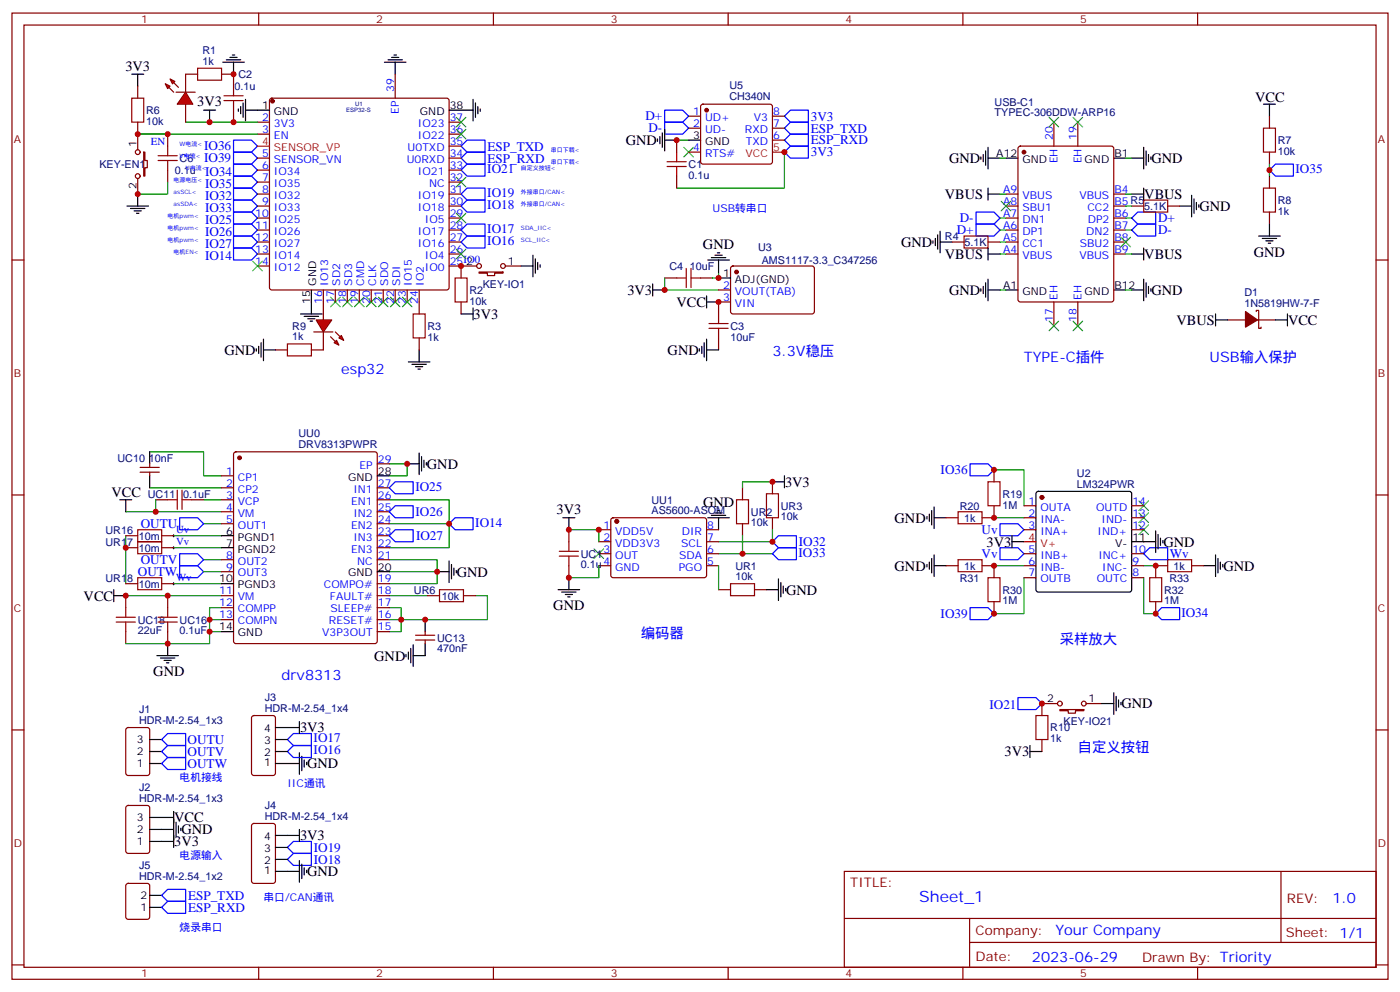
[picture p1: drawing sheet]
<svg xmlns="http://www.w3.org/2000/svg" width="412mm" height="292mm" viewBox="0 0 412 292" stroke-linecap="round" stroke-linejoin="round" font-family="sans-serif">
<g fill="none" stroke="#870000" stroke-width=".35">
<path d="M3.5 3.8h405.4v284.4h-405.4zM7.1 7.4h398.2v277.3h-398.2zM76.2 3.8v3.6M145.3 3.8v3.6M214.5 3.8v3.6M283.6 3.8v3.6M352.8 3.8v3.6M40.6 25.4v3.5M40.6 35.9v8.2M49.4 39.5v3.5M68.8 21.8v3.6M68.8 32.4v3.5"/>
<path d="M75.8 35.9h3.6M75.8 39.5h3.6M79.6 29.1l.5-.2h51.5l.5 .2 .2 .5v55l-.2 .5-.5 .2h-51.5l-.5-.2-.2-.5v-55zM116.4 21.8v7.1M132.3 35.9h3.5M132.3 39.5h3.5M310.4 35.9v7.1M317.5 35.9v7.1M40.6 52.5v4.6M42.3 44.8h.4v2.4h.7v2.2h-.7v2.4h-.4zM49.4 50.1v3.5M75.8 57.1h3.6"/>
<path d="M75.8 46.5h3.6M75.8 50.1h3.6M75.8 53.6h3.6M132.3 57.1h3.5M132.3 46.5h3.5M132.3 50.1h3.5M132.3 53.6h3.5M132.3 43h3.5M296.3 57.1h3.6M300.1 43.2l.5-.2h26.8l.6 .4 .1 44.8-.5 .6-27 .1-.7-.5v-44.7zM328.1 57.1h3.5M3.5 76.5h3.6"/>
<path d="M75.8 60.6h3.6M75.8 64.2h3.6M75.8 67.7h3.6M75.8 71.2h3.6M75.8 74.8h3.6M75.8 78.3h3.6M132.3 60.6h3.5M132.3 64.2h3.5M132.3 67.7h3.5M132.3 71.2h3.5M132.3 74.8h3.5M132.3 78.3h8.1"/>
<path d="M135.8 78.3v3.5M148.9 78.3h4.6M280.5 71.2h3.5M291 71.2h3.6M296.3 60.6h3.6M296.3 64.2h3.6M296.3 67.7h3.6M296.3 71.2h3.6M296.3 74.8h3.6M328.1 60.6h3.5M328.1 64.2h3.5M328.1 67.7h3.5"/>
<path d="M328.1 71.2h3.5M328.1 74.8h3.5M333.4 60.6h3.5M344 60.6h3.5M405.3 76.5h3.6M95.2 85.3v3.6M98.8 85.3v3.6M102.3 85.3v3.6M105.8 85.3v3.6M109.4 85.3v3.6M112.9 85.3v3.6M116.4 85.3v3.6"/>
<path d="M119.9 85.3v3.6M123.5 85.3v3.6M135.8 88.9v3.5M141.1 80h7.1v.4h-2.5v.7h-2.1v-.7h-2.5zM310.4 88.9v7M317.5 88.9v7M3.5 145.7h3.6M405.3 145.7h3.6M3.5 214.8h3.6M405.3 214.8h3.6M248.7 256.4h156.6v28.3h-156.6zM377.3 256.5v20.8"/>
<path d="M248.7 270.3h156.5M285.6 277.3h119.6M285.6 270.3v14.1M3.5 284h3.6M76.2 284.7v3.5M145.3 284.7v3.5M214.5 284.7v3.5M283.6 284.7v3.5M352.8 284.7v3.5M405.3 284h3.6"/>
<circle cx="40.6" cy="51.8" r=".71"/>
<circle cx="40.6" cy="44.8" r=".71"/>
<circle cx="141.1" cy="78.3" r=".71"/>
<circle cx="148.2" cy="78.3" r=".71"/>
</g>
<g fill="none" stroke="#000" stroke-width=".35">
<path d="M65.6 18.3h6.4M66.7 17.6h4.2M67.7 16.9h2.1M68.4 16.2h.7M68.8 18.3v3.5M113.2 18.3h6.4M114.3 17.6h4.2M115.4 16.9h2.1M116.1 16.2h.7M116.4 18.3v3.5M38.8 21.8h3.5M40.6 21.8v3.6"/>
<path d="M70.2 32.1v.7M70.9 31.4v2.1M71.6 30.3v4.2M72.3 32.4h7.1M72.3 29.2v6.4M132.3 32.4h7M139.3 29.2v6.4M140.1 30.3v4.2M140.8 31.4v2.1M141.5 32.1v.7M40.6 57.1v3.5M288.9 46.2v.7"/>
<path d="M289.6 45.5v2.1M290.3 44.4v4.2M291 46.5h3.6M291 43.4v6.3M291 55.4v3.5M291 57.1h3.6M296.3 46.5h3.6M328.1 46.5h3.5M333.4 46.5h3.5M333.4 57.1h3.5M336.9 43.4v6.3M336.9 55.4v3.5"/>
<path d="M337.6 44.4v4.2M338.3 45.5v2.1M339 46.2v.7M351 57.5v6.3M351.7 58.5v4.3M352.4 59.6v2.1M37.4 60.6h6.3M38.5 61.3h4.2M39.5 62.1h2.1M40.2 62.8h.7M153.5 78.3h3.5M157 75.1v6.4"/>
<path d="M157.7 76.2v4.2M158.4 77.2v2.1M159.1 77.9v.7M274.8 70.9v.7M275.5 70.2v2.1M276.2 69.1v4.2M276.9 71.2h3.6M276.9 68.1v6.3M291 73v3.5M291 74.8h3.6M333.4 74.8h3.5M336.9 73v3.5"/>
<path d="M347.5 60.6h3.5M353.1 60.3v.7M88.5 92.4h6.4M89.6 93.1h4.2M90.7 93.8h2.1M91.4 94.5h.7M91.7 85.3v7.1M135.8 92.4h3.5M139.3 90.6v3.6M288.9 85v.7M289.6 84.3v2.1M290.3 83.2v4.3"/>
<path d="M291 85.3h3.6M291 82.2v6.3M296.3 85.3h3.6M328.1 85.3h3.5M333.4 85.3h3.5M336.9 82.2v6.3M337.6 83.2v4.3M338.3 84.3v2.1M339 85v.7M120.3 106.5h6.3M121.4 107.2h4.2M122.4 107.9h2.1"/>
<path d="M123.1 108.6h.7M123.5 103v3.5"/>
</g>
<g fill="#870000" stroke="#870000" stroke-width=".35">
<circle cx="301.6" cy="44.8" r=".53"/>
<circle cx="80.3" cy="29.8" r=".53"/>
</g>
<g fill="none" stroke="#3c3" stroke-width=".35">
<path d="M309 34.5l2.9 2.9M311.9 34.5l-2.9 2.9M316.1 34.5l2.8 2.9M318.9 34.5l-2.8 2.9M134.4 52.2l2.8 2.8M137.2 52.2l-2.8 2.8M294.9 59.2l2.8 2.9M297.7 59.2l-2.8 2.9M330.2 69.8l2.8 2.8M333 69.8l-2.8 2.8M97.4 87.5l2.8 2.8M100.2 87.5l-2.8 2.8"/>
<path d="M100.9 87.5l2.8 2.8M103.7 87.5l-2.8 2.8M104.4 87.5l2.8 2.8M107.2 87.5l-2.8 2.8M107.9 87.5l2.9 2.8M110.8 87.5l-2.9 2.8M111.5 87.5l2.8 2.8M114.3 87.5l-2.8 2.8M115 87.5l2.8 2.8M117.8 87.5l-2.8 2.8M309 94.5l2.9 2.8M311.9 94.5l-2.9 2.8"/>
<path d="M316.1 94.5l2.8 2.8M318.9 94.5l-2.8 2.8"/>
</g>
<g fill="none" stroke="#008700" stroke-width=".35">
<path d="M40.6 39.5h35.2M54.7 35.9h21.1M49.4 53.6v3.5h-8.8M294.6 46.5h1.7M294.6 57.1h1.7M331.6 46.5h1.8M331.6 57.1h1.8M294.6 74.8h1.7M294.6 64.2h1.7M294.6 67.7h1.7M294.6 71.2h1.7M331.6 74.8h1.8"/>
<path d="M331.6 64.2h1.8M331.6 67.7h1.8M331.6 60.6h1.8M294.6 85.3h1.7M331.6 85.3h1.8"/>
</g>
<g fill="none" stroke="#00f" stroke-width=".35">
<path d="M68.8 44.8h5.3l1.7 1.7-1.7 1.8h-5.3zM68.8 41.2h5.3l1.7 1.8-1.7 1.8h-5.3zM68.8 51.8h5.3l1.7 1.8-1.7 1.8h-5.3zM68.8 48.3h5.3l1.7 1.8-1.7 1.7h-5.3zM68.8 58.9h5.3l1.7 1.7-1.7 1.8h-5.3zM68.8 55.4h5.3l1.7 1.7-1.7 1.8h-5.3zM135.8 46.5l1.8-1.7h5.3v3.5h-5.3zM135.8 43l1.8-1.8h5.3v3.6h-5.3zM135.8 50.1l1.8-1.8h5.3v3.5h-5.3zM135.8 57.1l1.8-1.7h5.3v3.5h-5.3zM68.8 69.5h5.3l1.7 1.7-1.7 1.8h-5.3zM68.8 65.9h5.3l1.7 1.8-1.7 1.8h-5.3z"/>
<path d="M68.8 62.4h5.3l1.7 1.8-1.7 1.7h-5.3zM68.8 73h5.3l1.7 1.8-1.7 1.7h-5.3zM135.8 60.6l1.8-1.7h5.3v3.5h-5.3zM135.8 67.7l1.8-1.8h5.3v3.6h-5.3zM135.8 71.2l1.8-1.7h5.3v3.5h-5.3zM287.5 65.9h5.3l1.8 1.8-1.8 1.8h-5.3zM287.5 62.4h5.3l1.8 1.8-1.8 1.7h-5.3zM333.4 64.2l1.7-1.8h5.3v3.5h-5.3zM333.4 67.7l1.7-1.8h5.3v3.6h-5.3z"/>
</g>
<path d="M38.8 28.9h3.5v7h-3.5zM66 29.6h5.6M66 28.2h5.6M68.8 25.4v2.8M68.8 29.6v2.8M46.6 47.2h5.6M46.6 45.8h5.6M49.4 43v2.8M49.4 47.2v2.9M336.9 58.9h7.1v3.5h-7.1zM284 69.5h7v3.5h-7zM134.1 81.8h3.5v7.1h-3.5z" fill="none" stroke="#a10000" stroke-width=".35"/>
<path d="M75.8 43h3.6" fill="none" stroke="#f00" stroke-width=".35"/>
<path d="M49 39.5h.7M49.4 39.1v.7M135.5 78.3h.7M135.8 77.9v.7" fill="none" stroke="#000" stroke-width=".29"/>
<g fill="#f00" stroke="#870000" stroke-width=".35">
<path d="M54.7 27.1l2.1 3.6h-4.6z"/>
<path d="M51.9 27.1h5.6z"/>
</g>
<g fill="#870000" stroke="#870000" stroke-width=".35">
<path d="M49.7 25.7l1.5 1.4z"/>
<path d="M51.2 24.3l1.4 1.4z"/>
</g>
<g fill="#f00" stroke="#870000" stroke-width=".35">
<path d="M48.7 24.7l1.4 .7-.7 .7z"/>
<path d="M50.1 23.2l1.4 .8-.7 .7z"/>
</g>
<g fill="none" stroke="#870000" stroke-width=".35">
<path d="M54.7 30.7v5.2M58.2 21.8h-3.5v5.3M65.3 21.8h3.5M202.8 34.2h3.6M202.8 37.7h3.6M206.6 30.9l.5-.2h19.7l.5 .2 .2 .5v16.2l-.2 .5-.5 .2h-19.7l-.5-.2-.2-.5v-16.2zM227.5 34.2h3.6M227.5 37.7h3.6M373.9 34.2v3.5M199.3 41.2v3.6M199.3 51.8v3.6M202.8 44.8h3.6"/>
<path d="M227.5 41.2h3.6M373.9 44.8v3.5M373.9 51.8v3.6M215.4 78.5l.5-.2h23.6l.4 .7-.1 13-.6 .4-23.6-.1-.4-.6v-12.7zM373.9 62.4v3.5M123.5 88.9v3.5M123.5 99.4v3.6M195.8 81.8h3.5M206.4 81.8h3.5M211.7 85.3h3.5M211.7 99.4v3.6M215.2 88.9h-3.5v3.5"/>
<path d="M361.6 94.2h5.3M370.1 91.7v-.4h.7v5.3h.7v-.3M370.4 94.2h5.3M41.3 139h5.6M41.3 137.5h5.6M44.1 136.5v1M44.1 139v1M69 133.2l.5-.2h40.9l.5 .2 .2 .5v55l-.2 .5-.5 .2h-40.9l-.5-.2-.2-.5v-55zM111.1 136.5h3.6M292.8 138.3v3.5M37 157.7h3.6M45.9 147.1h3.5"/>
<path d="M47.6 157.7h3.6M56.4 147.1h3.6M65.3 147.1h3.5M65.3 140h3.5M65.3 143.5h3.5M65.3 150.6h3.5M65.3 154.1h3.5M111.1 157.7h3.6M111.1 147.1h3.6M111.1 143.5h3.6M111.1 150.6h3.6M111.1 154.1h3.6"/>
<path d="M167.6 155.9v3.5M176.4 155.9h3.5M176.4 159.4h3.5M180.2 152.6l.4-.2h27.1l.4 .7v16.5l-.7 .4-27.1-.1-.4-.6v-16.2zM208.1 155.9h3.6M208.1 159.4h3.6M218.7 143.5v3.6M218.7 154.1v3.6M227.5 141.8v3.5M227.5 152.4v3.5M278.7 152.4h3.5M292.8 148.8v3.6h-3.5"/>
<path d="M301.6 155.9h3.6M301.6 152.4h3.6M301.6 148.8h3.6M333.4 155.9h3.5M333.4 152.4h3.5M333.4 148.8h3.5M37 171.8h3.6M37 161.2h3.6M37 175.3v3.5M47.6 171.8h3.6M47.6 161.2h3.6M49.4 175.3v3.5"/>
<path d="M65.3 175.3h3.5M65.3 164.7h3.5M65.3 168.2h3.5M65.3 178.8h3.5M111.1 171.8h3.6M111.1 161.2h3.6M111.1 175.3h3.6M111.1 164.7h3.6M111.1 178.8h3.6M125.9 175.3h3.6M136.5 175.3h3.6M167.6 166.5v3.5"/>
<path d="M176.4 162.9h3.5M176.4 166.5h3.5M208.1 162.9h3.6M208.1 166.5h3.6M211.7 173.5h3.5M222.2 173.5h3.6M278.7 166.5h3.5M289.3 166.5h3.5v3.5M292.8 177.1v3.5M301.6 162.9h3.6M301.6 166.5h3.6M301.6 170h3.6"/>
<path d="M333.4 162.9h3.5M333.4 166.5h3.5M333.4 170h3.5M340.4 177.1v3.5M344 166.5h-3.6v3.5M351 166.5h3.5M37 185.9v3.5M49.4 185.9v3.5M65.3 182.4h3.5M111.1 182.4h3.6M111.1 185.9h3.6M122.4 188.3h5.7"/>
<path d="M122.4 186.9h5.7M125.2 185.9v1M125.2 188.3v1.1M37.3 214.3l.4-.2h5.7l.6 .4 .1 13-.5 .7h-5.9l-.6-.5-.1-12.9zM37.3 237.2l.4-.2h5.7l.6 .5 .1 12.9-.5 .7h-5.9l-.6-.4-.1-13z"/>
</g>
<g fill="none" stroke="#a10000" stroke-width=".35">
<path d="M58.2 20.1h7.1v3.5h-7.1zM372.2 37.7h3.5v7.1h-3.5zM196.5 49h5.6M196.5 47.6h5.6M199.3 44.8v2.8M199.3 49v2.8M372.2 55.4h3.5v7h-3.5zM202.1 79v5.6M203.6 79v5.6M121.7 92.4h3.5v7h-3.5zM199.3 81.8h2.8M203.6 81.8h2.8"/>
<path d="M208.8 95.2h5.7M208.8 96.6h5.7M211.7 92.4v2.8M211.7 96.6v2.8M40.6 159.4h7v3.5h-7zM40.6 155.9h7v3.5h-7zM49.4 147.1h2.8M52.2 144.3v5.6M53.6 144.3v5.6M53.6 147.1h2.8M167.6 159.4v2.8M217 147.1h3.5v7h-3.5z"/>
<path d="M225.8 145.3h3.5v7.1h-3.5zM282.2 150.6h7.1v3.5h-7.1zM291 141.8h3.6v7h-3.6zM37 178.8v2.8M40.6 170h7v3.5h-7zM49.4 178.8v2.8M129.5 173.5h7v3.6h-7zM164.7 163.7h5.7M164.7 162.2h5.7M167.6 163.7v2.8M215.2 171.8h7v3.5h-7zM282.2 164.7h7.1v3.5h-7.1z"/>
<path d="M291 170h3.6v7.1h-3.6zM338.7 170h3.5v7.1h-3.5zM344 164.7h7v3.5h-7zM34.2 181.6h5.7M34.2 183.1h5.7M37 183.1v2.8M46.6 181.6h5.6M46.6 183.1h5.6M49.4 183.1v2.8"/>
</g>
<g fill="none" stroke="#000" stroke-width=".35">
<path d="M60 32.4h3.5M61.7 32.4v3.5M195.1 39.1v4.3M195.8 38.1v6.3M372.2 30.7h3.5M373.9 30.7v3.5M193.7 40.9v.7M194.4 40.2v2.1M195.8 41.2h3.5M202.8 41.2h3.6M208.5 76.5h6.3M209.5 75.8h4.3"/>
<path d="M210.6 75.1h2.1M211.3 74.4h.7M211.7 76.5v3.5M370.8 69.5h6.3M371.8 70.2h4.3M372.9 70.9h2.1M373.6 71.6h.7M373.9 65.9v3.6M192.3 85.3h3.5M192.3 83.6v3.5M208.1 87.1v3.5M208.1 99.8v6.4"/>
<path d="M208.1 88.9h3.6M211.7 81.8h3.5M358.1 94.2h3.5M358.1 92.4v3.5M375.7 94.2h3.5M379.2 92.4v3.5M206 102.6v.7M206.7 101.9v2.1M207.4 100.9v4.2M208.1 103h3.6M44.1 133v3.5M119.9 136.5h3.6"/>
<path d="M123.5 133.3v6.4M124.2 134.4v4.2M124.9 135.4v2.1M125.6 136.1v.7M35.3 147.1h3.5M37 147.1v3.5M44.1 140v3.5M65.3 157.7h3.5M111.1 140h3.6M165.8 152.4h3.5M167.6 152.4v3.5M208.5 152.4h6.3"/>
<path d="M209.5 151.7h4.3M210.6 151h2.1M211.3 150.2h.7M211.7 152.4v3.5M227.5 141.8h3.6M231.1 140v3.5M273 152v.7M273.8 151.3v2.1M274.5 150.2v4.3M275.2 152.4h3.5M275.2 149.2v6.3M298.1 159.4h3.5"/>
<path d="M298.1 157.7v3.5M305.4 144.8l.5-.2h26.8l.5 .2 .2 .5v28.2l-.3 .5-.4 .2h-26.8l-.5-.2-.2-.5v-28.2zM333.4 159.4h7M340.4 156.2v6.4M341.1 157.3v4.2M341.8 158.4v2.1M342.5 159.1v.7M33.5 175.3h3.5M33.5 173.5v3.6M65.3 161.2h3.5M65.3 171.8h3.5M111.1 168.2h3.6"/>
<path d="M128.8 168.2h3.5M132.3 165.1v6.3M133 166.1v4.3M133.7 167.2v2.1M134.4 167.9v.7M164.4 173.5h6.3M165.5 174.2h4.2M166.5 174.9h2.1M167.2 175.6h.7M167.6 170v3.5M225.8 173.5h3.5M229.3 170.4v6.3"/>
<path d="M230 171.4v4.2M230.7 172.5v2.1M231.4 173.2v.7M273 166.1v.7M273.8 165.4v2.1M274.5 164.4v4.2M275.2 166.5h3.5M275.2 163.3v6.4M354.5 166.5h3.6M358.1 163.3v6.4M358.8 164.4v4.2M359.5 165.4v2.1"/>
<path d="M360.2 166.1v.7M46.2 192.9h6.4M47.3 193.6h4.2M48.3 194.3h2.1M49 195.1h.7M49.4 189.4v3.5M65.3 185.9h3.5M119.6 192.6v.7M120.3 191.9v2.1M121 190.8v4.3M121.7 189.8v6.3M125.2 189.4v3.5h-3.5"/>
<path d="M125.2 182.4v3.5M44.1 217.6h3.5M44.1 224.7h3.5M44.1 221.2h3.5M51.2 238.8v10.6M84.7 224.7h3.5M88.2 221.5v6.4M88.9 222.6v4.2M89.6 223.6v2.1M90.3 224.3v.7M44.1 240.6h7.1M44.1 247.6h7.1"/>
<path d="M44.1 244.1h7.1M51.9 242v4.2M52.6 243v2.1M53.3 243.7v.7"/>
</g>
<g fill="none" stroke="#008700" stroke-width=".35">
<path d="M199.3 41.2h3.5M231.1 44.8v10.6h-31.8M373.9 48.3v3.5M195.8 81.8v3.5h15.9M211.7 80v1.8h-1.8M44.1 133h15.9v7h5.3M114.7 136.5h5.2v3.5h-5.2M292.8 138.3h8.8v10.5M37 157.7v14.1M37 150.6h28.3M44.1 143.5h21.2M45.9 147.1v3.5"/>
<path d="M51.2 157.7h14.1M60 154.1h5.3M60 147.1h5.3M114.7 147.1h17.6v7h-17.6M132.3 154.1v7.1h-17.6M167.6 155.9h8.8v3.5M218.7 157.7v5.2M227.5 155.9v3.5h-15.8M227.5 141.8h-8.8v1.7M292.8 152.4h8.8M37 175.3h28.3M51.2 171.8h14.1"/>
<path d="M51.2 161.2h14.1M60 164.7h5.3M60 168.2h5.3M65.3 178.8h-3.6v3.6h3.6M114.7 178.8h3.5v7.1h-3.5M114.7 164.7h14.1v7.1h-14.1M114.7 175.3h11.2M114.7 168.2h14.1M140.1 175.3h3.5v7.1h-28.9M176.4 166.5v3.5h-8.8M211.7 162.9h15.8M211.7 166.5v7"/>
<path d="M292.8 166.5h8.8M301.6 170v10.6h-8.8M336.9 170v10.6h3.5M336.9 166.5h3.5M61.7 185.9v3.5h-24.7M61.7 182.4v3.5h3.6"/>
</g>
<g fill="none" stroke="#00f" stroke-width=".35">
<path d="M195.8 35.9h5.3l1.7 1.8-1.7 1.8h-5.3zM195.8 32.4h5.3l1.7 1.8-1.7 1.7h-5.3zM231.1 37.7l1.7-1.8h5.3v3.6h-5.3zM232.8 32.4h5.3v3.5h-5.3l-1.7-1.7zM231.1 41.2l1.7-1.7h5.3v3.5h-5.3zM231.1 44.8l1.7-1.8h5.3v3.5h-5.3zM52.9 152.4h5.3l1.8 1.7-1.8 1.8h-5.3zM227.5 159.4l1.8-1.7h5.3v3.5h-5.3zM294.6 154.1h5.3l1.7 1.8-1.7 1.8h-5.3zM52.9 166.5h5.3l1.8 1.7-1.8 1.8h-5.3zM52.9 162.9h5.3l1.8 1.8-1.8 1.8h-5.3zM294.6 161.2h5.3l1.7 1.7-1.7 1.8h-5.3z"/>
<path d="M338.7 161.2h5.3v3.5h-5.3l-1.8-1.8z"/>
</g>
<g fill="none" stroke="#3c3" stroke-width=".35">
<path d="M201.4 43.4l2.9 2.8M204.3 43.4l-2.9 2.8M74.4 76.9l2.9 2.8M77.3 76.9l-2.9 2.8M134.4 62.8l2.8 2.8M134.4 73.3l2.8 2.9M137.2 62.8l-2.8 2.8M137.2 73.3l-2.8 2.9M118.5 87.5l2.9 2.8M121.4 87.5l-2.9 2.8M335.5 147.4l2.8 2.8M335.5 151l2.8 2.8"/>
<path d="M335.5 154.5l2.8 2.8M338.3 147.4l-2.8 2.8M338.3 151l-2.8 2.8M338.3 154.5l-2.8 2.8M175 161.5l2.8 2.9M177.8 161.5l-2.8 2.9"/>
</g>
<path d="M227.5 44.8h3.6M301.6 159.4h3.6" fill="none" stroke="#f00" stroke-width=".35"/>
<g fill="#870000" stroke="#870000" stroke-width=".35">
<path d="M366.9 91.7l3.5 2.5-3.5 2.1z"/>
<circle cx="208.1" cy="32.4" r=".53"/>
<circle cx="217" cy="80" r=".53"/>
<circle cx="70.6" cy="134.7" r=".53"/>
<circle cx="181.7" cy="153.4" r=".53"/>
<circle cx="306.9" cy="146.4" r=".53"/>
</g>
<path d="M50.8 157.7h.7M51.2 157.3v.7M50.8 171.8h.7M50.8 161.2h.7M51.2 160.8v.7M51.2 171.4v.7" fill="none" stroke="#000" stroke-width=".29"/>
<g fill="#f00" stroke="#870000" stroke-width=".35">
<path d="M93.1 94.2h4.6l-2.5 3.5z"/>
<path d="M92.4 97.7h5.7z"/>
</g>
<g fill="#870000" stroke="#870000" stroke-width=".35">
<path d="M98.8 97.7l1.4 1.4z"/>
<path d="M97.4 99.1l1.4 1.4z"/>
</g>
<g fill="#f00" stroke="#870000" stroke-width=".35">
<path d="M99.8 99.4l.7-.7 .7 1.5z"/>
<path d="M98.4 100.9l.7-.7 .7 1.4z"/>
</g>
<g fill="none" stroke="#870000" stroke-width=".35">
<path d="M95.2 88.9v5.3M95.2 97.7v5.3h-3.5M81.1 103h3.6M74.3 210.8l.5-.2h5.6l.7 .4v16.5l-.4 .7h-5.9l-.7-.5v-16.4zM306.9 217.6v3.6M311.5 207h-4.6v3.6M312.2 208.8h7.1v.4h-2.5v.7h-2.1v-.7h-2.5zM320 207h4.6M74.3 242.5l.5-.2h5.6l.7 .5v16.5l-.4 .6-5.9 .1-.7-.5v-16.5zM37.3 260.2l.4-.2h5.7l.6 .4 .1 9.4-.5 .7h-5.9l-.6-.4-.1-9.4z"/>
<circle cx="312.2" cy="207" r=".71"/>
<circle cx="319.3" cy="207" r=".71"/>
</g>
<path d="M84.7 101.2h7v3.5h-7zM305.2 210.6h3.5v7h-3.5z" fill="none" stroke="#a10000" stroke-width=".35"/>
<g fill="none" stroke="#000" stroke-width=".35">
<path d="M77.6 99.8v6.4M75.5 102.6v.7M76.2 101.9v2.1M76.9 100.9v4.2M77.6 103h3.5M81.1 217.6h3.6M81.1 214.1h7.1M88.2 212.3v3.6M303.4 219.4v3.5M324.6 207h3.5M328.1 203.9v6.3M328.8 204.9v4.3"/>
<path d="M329.5 206v2.1M330.2 206.7v.7M81.1 221.2h3.6M81.1 224.7h3.6M303.4 221.2h3.5M81.1 256.4h7.1M81.1 252.9h3.6M81.1 249.4h3.6M81.1 245.9h7.1M88.2 244.1v3.5M88.2 253.3v6.3M88.9 254.3v4.3"/>
<path d="M89.6 255.4v2.1M90.3 256.1v.7M44.1 267h3.5M44.1 263.5h3.5"/>
</g>
<g fill="none" stroke="#00f" stroke-width=".35">
<path d="M373.9 50.1l1.8-1.8h5.3v3.5h-5.3zM285.8 136.5h5.2l1.8 1.8-1.8 1.7h-5.2zM114.7 143.5l1.7-1.7h5.3v3.5h-5.3zM114.7 150.6l1.7-1.8h5.3v3.6h-5.3zM114.7 157.7l1.7-1.8h5.3v3.5h-5.3zM132.3 154.1l1.8-1.7h5.2v3.5h-5.2zM227.5 162.9l1.8-1.7h5.3v3.5h-5.3zM285.8 178.8h5.2l1.8 1.8-1.8 1.8h-5.2zM340.4 180.6l1.8-1.8h5.3v3.6h-5.3zM47.6 217.6l1.8-1.7h5.3v3.5h-5.3zM84.7 217.6l1.7-1.7h5.3v3.5h-5.3zM299.9 205.3h5.3l1.7 1.7-1.7 1.8h-5.3z"/>
<path d="M47.6 221.2l1.8-1.8h5.3v3.5h-5.3zM47.6 224.7l1.8-1.8h5.3v3.5h-5.3zM84.7 221.2l1.7-1.8h5.3v3.5h-5.3zM84.7 249.4l1.7-1.8h5.3v3.5h-5.3zM86.4 251.1h5.3v3.6h-5.3l-1.7-1.8zM47.6 263.5l1.8-1.8h5.3v3.6h-5.3zM47.6 267l1.8-1.7h5.3v3.5h-5.3z"/>
</g>
<path d="M134.4 38.1l2.8 2.8M134.4 34.5l2.8 2.9M137.2 38.1l-2.8 2.8M137.2 34.5l-2.8 2.9" fill="none" stroke="#3c3" stroke-width=".35"/>
<g fill="#c00">
<circle cx="135.8" cy="78.3" r=".88"/>
<circle cx="49.4" cy="39.5" r=".88"/>
<circle cx="40.6" cy="57.1" r=".88"/>
<circle cx="40.6" cy="39.5" r=".88"/>
<circle cx="68.8" cy="35.9" r=".88"/>
<circle cx="68.8" cy="21.8" r=".88"/>
<circle cx="61.7" cy="35.9" r=".88"/>
<circle cx="195.8" cy="85.3" r=".88"/>
<circle cx="211.7" cy="81.8" r=".88"/>
<circle cx="231.1" cy="44.8" r=".88"/>
<circle cx="199.3" cy="41.2" r=".88"/>
<circle cx="37" cy="175.3" r=".88"/>
<circle cx="45.9" cy="150.6" r=".88"/>
<circle cx="61.7" cy="185.9" r=".88"/>
<circle cx="61.7" cy="182.4" r=".88"/>
<circle cx="49.4" cy="189.4" r=".88"/>
<circle cx="49.4" cy="175.3" r=".88"/>
<circle cx="119.9" cy="136.5" r=".88"/>
<circle cx="132.3" cy="154.1" r=".88"/>
<circle cx="128.8" cy="168.2" r=".88"/>
<circle cx="118.2" cy="182.4" r=".88"/>
<circle cx="125.2" cy="182.4" r=".88"/>
<circle cx="37" cy="161.2" r=".88"/>
<circle cx="227.5" cy="159.4" r=".88"/>
<circle cx="218.7" cy="162.9" r=".88"/>
<circle cx="167.6" cy="170" r=".88"/>
<circle cx="167.6" cy="155.9" r=".88"/>
<circle cx="227.5" cy="141.8" r=".88"/>
<circle cx="176.4" cy="155.9" r=".88"/>
<circle cx="211.7" cy="88.9" r=".88"/>
<circle cx="340.4" cy="166.5" r=".88"/>
<circle cx="292.8" cy="166.5" r=".88"/>
<circle cx="292.8" cy="152.4" r=".88"/>
<circle cx="292.8" cy="138.3" r=".88"/>
<circle cx="292.8" cy="180.6" r=".88"/>
<circle cx="340.4" cy="180.6" r=".88"/>
<circle cx="373.9" cy="50.1" r=".88"/>
<circle cx="306.9" cy="207" r=".88"/>
</g>
<text font-size="4.6" fill="#00f" x="270.8" y="265.5">Sheet_1</text>
<g font-size="4.2">
<text x="36.9" y="20.8">3V3</text>
<text x="369.7" y="30">VCC</text>
<text x="58.1" y="31.3">3V3</text>
<text x="184.3" y="42.7">GND</text>
<text x="279.6" y="47.9">GND</text>
<text x="339.2" y="47.9">GND</text>
<text x="278.3" y="58.6">VBUS</text>
<text x="337.1" y="58.6">VBUS</text>
<text x="353.3" y="62.1">GND</text>
<text x="207.1" y="73.3">GND</text>
<text x="265.5" y="72.7">GND</text>
<text x="278.3" y="76.2">VBUS</text>
<text x="337.1" y="76.2">VBUS</text>
<text x="369.4" y="75.6">GND</text>
<text x="184.8" y="86.7">3V3</text>
<text x="279.6" y="86.7">GND</text>
<text x="339.2" y="86.7">GND</text>
<text x="139.5" y="93.8">3V3</text>
<text x="199.3" y="90.3">VCC</text>
<text x="346.6" y="95.6">VBUS</text>
<text x="379.4" y="95.6">VCC</text>
<text x="66.1" y="104.5">GND</text>
<text x="196.7" y="104.4">GND</text>
<text x="125.8" y="137.9">GND</text>
<text x="231.2" y="143.2">3V3</text>
<text x="32.8" y="146.4">VCC</text>
<text x="207.1" y="149.2">GND</text>
<text x="163.9" y="151.2">3V3</text>
<text x="263.5" y="153.8">GND</text>
<text x="290.6" y="160.9">3V3</text>
<text x="342.7" y="160.9">GND</text>
<text x="263.5" y="167.9">GND</text>
<text x="360.4" y="167.9">GND</text>
<text x="134.6" y="169.7">GND</text>
<text x="24.6" y="176.7">VCC</text>
<text x="163" y="179.5">GND</text>
<text x="231.6" y="175">GND</text>
<text x="110.2" y="194.4">GND</text>
<text x="45.2" y="198.9">GND</text>
<text x="330.4" y="208.5">GND</text>
<text x="88.4" y="215.5">3V3</text>
<text x="90.5" y="226.1">GND</text>
<text x="295.9" y="222.6">3V3</text>
<text x="51.3" y="242">VCC</text>
<text x="53.4" y="245.5">GND</text>
<text x="51.3" y="249">3V3</text>
<text x="88.4" y="247.3">3V3</text>
<text x="90.5" y="257.8">GND</text>
</g>
<g font-size="4.2" fill="#00f">
<text x="227.5" y="104.7">3.3V稳压</text>
<text x="301.6" y="106.5">TYPE-C插件</text>
<text x="356.3" y="106.5">USB输入保护</text>
<text x="100.5" y="110">esp32</text>
<text x="188.7" y="187.6">编码器</text>
<text x="312.2" y="189.4">采样放大</text>
<text x="82.9" y="200">drv8313</text>
<text x="317.5" y="221.2">自定义按钮</text>
<text x="392.5" y="265.7">1.0</text>
<text x="310.9" y="275.3">Your Company</text>
<text x="304" y="283.1">2023-06-29</text>
</g>
<g font-size="3.9" fill="#00f">
<text x="190.1" y="35.4">D+</text>
<text x="238.8" y="35.5">3V3</text>
<text x="191" y="39">D-</text>
<text x="238.8" y="39">ESP_TXD</text>
<text x="60.1" y="47.8">IO39</text>
<text x="60.1" y="44.3">IO36</text>
<text x="143.6" y="47.9">ESP_RXD</text>
<text x="143.6" y="44.4">ESP_TXD</text>
<text x="238.8" y="42.5">ESP_RXD</text>
<text x="238.8" y="46">3V3</text>
<text x="60.4" y="51.7">IO34</text>
<text x="143.5" y="50.9">IO21</text>
<text x="381.6" y="50.9">IO35</text>
<text x="60.4" y="55.2">IO35</text>
<text x="60.4" y="58.7">IO32</text>
<text x="143.5" y="58">IO19</text>
<text x="60.4" y="65.8">IO25</text>
<text x="60.4" y="62.3">IO33</text>
<text x="143.5" y="61.5">IO18</text>
<text x="282.7" y="65.4">D-</text>
<text x="341.1" y="65.4">D+</text>
<text x="60.4" y="69.3">IO26</text>
<text x="143.5" y="68.6">IO17</text>
<text x="281.8" y="69">D+</text>
<text x="341.1" y="69">D-</text>
<text x="60.4" y="76.4">IO14</text>
<text x="60.4" y="72.9">IO27</text>
<text x="143.5" y="72.1">IO16</text>
<text x="277.1" y="139.5">IO36</text>
<text x="122.4" y="144.4">IO25</text>
<text x="41.5" y="155.4">OUTU</text>
<text x="122.4" y="151.9">IO26</text>
<text x="140" y="155">IO14</text>
<text x="122.6" y="159">IO27</text>
<text x="235.3" y="160.8">IO32</text>
<text x="289.1" y="157.2">Uv</text>
<text x="41.5" y="166">OUTV</text>
<text x="235.2" y="163.9">IO33</text>
<text x="289.1" y="164.2">Vv</text>
<text x="344.6" y="164.2">Wv</text>
<text x="40.6" y="169.5">OUTW</text>
<text x="277.1" y="181.8">IO39</text>
<text x="348" y="181.6">IO34</text>
<text x="291.5" y="208.7">IO21</text>
<text x="55.3" y="218.9">OUTU</text>
<text x="92.4" y="218.5">IO17</text>
<text x="55.3" y="226">OUTW</text>
<text x="55.3" y="222.4">OUTV</text>
<text x="92.4" y="222">IO16</text>
<text x="92.4" y="250.6">IO19</text>
<text x="92.4" y="254.2">IO18</text>
<text x="55.4" y="264.9">ESP_TXD</text>
<text x="55.4" y="268.4">ESP_RXD</text>
</g>
<g font-size="3.9" fill="#800">
<text x="250.5" y="261">TITLE:</text>
<text x="379.1" y="265.7">REV:</text>
<text x="287.4" y="275.2">Company:</text>
<text x="378.7" y="275.8">Sheet: 1/1</text>
<text x="287.4" y="282.9">Date:</text>
<text x="336.4" y="283">Drawn By: Triority</text>
</g>
<g font-size="3.2" fill="#800">
<text x="41.6" y="6.8">1</text>
<text x="110.8" y="6.8">2</text>
<text x="179.9" y="6.8">3</text>
<text x="249.1" y="6.8">4</text>
<text x="318.2" y="6.8">5</text>
<text x="4.1" y="41.9">A</text>
<text x="405.9" y="41.9">A</text>
<text x="4.1" y="111.1">B</text>
<text x="405.9" y="111.1">B</text>
<text x="4.1" y="180.2">C</text>
<text x="405.9" y="180.2">C</text>
<text x="4.1" y="249.4">D</text>
<text x="405.9" y="249.4">D</text>
<text x="41.6" y="287.7">1</text>
<text x="110.8" y="287.7">2</text>
<text x="179.9" y="287.7">3</text>
<text x="249.1" y="287.7">4</text>
<text x="318.2" y="287.7">5</text>
</g>
<g font-size="3.2" fill="#000080">
<text x="59.6" y="15.8">R1</text>
<text x="59.6" y="19">1k</text>
<text x="70.2" y="23">C2</text>
<text x="69.1" y="26.5">0.1u</text>
<text x="214.9" y="29.4">CH340N</text>
<text x="214.9" y="26.2">U5</text>
<text x="43" y="33.6">R6</text>
<text x="293" y="34.2">TYPEC-306DDW-ARP16</text>
<text x="293" y="31.2">USB-C1</text>
<text x="43" y="36.8">10k</text>
<text x="52.9" y="47.7">C6</text>
<text x="376.4" y="45.5">10k</text>
<text x="376.4" y="42.4">R7</text>
<text x="29.3" y="49.4">KEY-EN1</text>
<text x="51.5" y="51.2">0.1u</text>
<text x="202.8" y="52.6">0.1u</text>
<text x="202.8" y="49.4">C1</text>
<text x="337" y="61.8">5.1K</text>
<text x="376.4" y="63.2">1k</text>
<text x="376.4" y="60">R8</text>
<text x="278.4" y="70.6">R4</text>
<text x="223.3" y="74">U3</text>
<text x="224.4" y="77.6">AMS1117-3.3_C347256</text>
<text x="284.1" y="72.4">5.1K</text>
<text x="197.2" y="79.4">C4</text>
<text x="203.2" y="79.4">10uF</text>
<text x="138.3" y="89.7">10k</text>
<text x="138.3" y="86.5">R2</text>
<text x="142.2" y="84.7">KEY-IO1</text>
<text x="366.5" y="87.1">D1</text>
<text x="366.5" y="90.3">1N5819HW-7-F</text>
<text x="86.1" y="100.2">1k</text>
<text x="86.1" y="97">R9</text>
<text x="125.9" y="100.3">1k</text>
<text x="125.9" y="97.1">R3</text>
<text x="215.2" y="100.3">10uF</text>
<text x="215.2" y="97.1">C3</text>
<text x="87.9" y="131.7">DRV8313PWPR</text>
<text x="87.9" y="128.7">UU0</text>
<text x="34.6" y="135.9">UC10</text>
<text x="43.9" y="135.9">10nF</text>
<text x="317.2" y="143.5">LM324PWR</text>
<text x="317.2" y="140.5">U2</text>
<text x="43.5" y="146.5">UC11</text>
<text x="54" y="146.5">0.1uF</text>
<text x="191.9" y="148.2">UU1</text>
<text x="282.7" y="150">R20</text>
<text x="295.3" y="149.7">1M</text>
<text x="295.3" y="146.5">R19</text>
<text x="191.9" y="151.3">AS5600-ASOM</text>
<text x="221.2" y="154.9">10k</text>
<text x="221.2" y="151.8">UR2</text>
<text x="230" y="153.1">10k</text>
<text x="230" y="150">UR3</text>
<text x="284" y="153.5">1k</text>
<text x="31.1" y="160.6">UR17</text>
<text x="31.1" y="157">UR16</text>
<text x="40.9" y="158.8">10m</text>
<text x="40.9" y="162.3">10m</text>
<text x="171.1" y="167.2">0.1u</text>
<text x="171.1" y="164.2">UC1</text>
<text x="216.6" y="167.6">UR1</text>
<text x="284" y="167.6">1k</text>
<text x="345.7" y="167.6">1k</text>
<text x="31.1" y="171.2">UR18</text>
<text x="40.9" y="172.9">10m</text>
<text x="216.6" y="170.7">10k</text>
<text x="282.7" y="171.2">R31</text>
<text x="344.5" y="171.2">R33</text>
<text x="121.9" y="174.7">UR6</text>
<text x="130.2" y="176.4">10k</text>
<text x="295.3" y="177.8">1M</text>
<text x="295.3" y="174.7">R30</text>
<text x="342.9" y="177.8">1M</text>
<text x="342.9" y="174.7">R32</text>
<text x="40.6" y="183.6">UC18</text>
<text x="52.9" y="183.6">UC16</text>
<text x="40.6" y="186.7">22uF</text>
<text x="52.9" y="186.7">0.1uF</text>
<text x="128.8" y="191.9">470nF</text>
<text x="128.8" y="188.9">UC13</text>
<text x="40.9" y="209.8">J1</text>
<text x="78" y="209.5">HDR-M-2.54_1x4</text>
<text x="78" y="206.3">J3</text>
<text x="40.9" y="213">HDR-M-2.54_1x3</text>
<text x="309.4" y="215.3">R10</text>
<text x="313.3" y="213.5">KEY-IO21</text>
<text x="309.4" y="218.5">1k</text>
<text x="40.9" y="232.8">J2</text>
<text x="40.9" y="236">HDR-M-2.54_1x3</text>
<text x="78" y="238.1">J4</text>
<text x="78" y="241.3">HDR-M-2.54_1x4</text>
<text x="40.9" y="255.7">J5</text>
<text x="40.9" y="258.9">HDR-M-2.54_1x2</text>
</g>
<g font-size="3.2" fill="#00f">
<text x="116.1" y="27.1" transform="rotate(-90 116.1 27.1)">39</text>
<text x="77.2" y="35.6">2</text>
<text x="117.5" y="33.5" transform="rotate(-90 117.5 33.5)">EP</text>
<text x="132.5" y="35.6">37</text>
<text x="204.2" y="33.8">1</text>
<text x="207.7" y="35.6">UD+</text>
<text x="222.1" y="35.6">V3</text>
<text x="227.7" y="33.8">8</text>
<text x="77.2" y="39.1">3</text>
<text x="80.7" y="37.4">3V3</text>
<text x="80.7" y="40.9">EN</text>
<text x="123.1" y="40.9">IO22</text>
<text x="123.1" y="37.4">IO23</text>
<text x="132.5" y="39.1">36</text>
<text x="204.2" y="37.4">2</text>
<text x="207.7" y="39.1">UD-</text>
<text x="219.4" y="39.1">RXD</text>
<text x="227.7" y="37.4">7</text>
<text x="227.7" y="40.9">6</text>
<text x="310.1" y="41.2" transform="rotate(-90 310.1 41.2)">20</text>
<text x="317.1" y="41.2" transform="rotate(-90 317.1 41.2)">19</text>
<text x="44.5" y="42.6">EN</text>
<text x="77.2" y="46.2">5</text>
<text x="80.7" y="47.9">SENSOR_VN</text>
<text x="119.8" y="47.9">U0RXD</text>
<text x="120.1" y="44.4">U0TXD</text>
<text x="132.5" y="46.2">34</text>
<text x="132.5" y="42.7">35</text>
<text x="204.2" y="44.4">4</text>
<text x="207.7" y="46.2">RTS#</text>
<text x="219.7" y="42.7">TXD</text>
<text x="77.2" y="49.7">6</text>
<text x="77.2" y="53.2">7</text>
<text x="80.7" y="51.5">IO34</text>
<text x="123.1" y="51.5">IO21</text>
<text x="132.5" y="53.2">32</text>
<text x="132.5" y="49.7">33</text>
<text x="311.5" y="48.1" transform="rotate(-90 311.5 48.1)">EH</text>
<text x="318.6" y="48.1" transform="rotate(-90 318.6 48.1)">EH</text>
<text x="77.2" y="56.8">8</text>
<text x="80.7" y="55">IO35</text>
<text x="80.7" y="58.5">IO32</text>
<text x="123.1" y="58.5">IO19</text>
<text x="126.4" y="55">NC</text>
<text x="132.5" y="56.8">31</text>
<text x="295.5" y="56.8">A9</text>
<text x="301.2" y="58.5">VBUS</text>
<text x="317.9" y="58.5">VBUS</text>
<text x="328.3" y="56.8">B4</text>
<text x="75.2" y="63.8">10</text>
<text x="77.2" y="60.3">9</text>
<text x="80.7" y="62.1">IO33</text>
<text x="80.7" y="65.6">IO25</text>
<text x="123.1" y="62.1">IO18</text>
<text x="125.1" y="65.6">IO5</text>
<text x="132.5" y="63.8">29</text>
<text x="132.5" y="60.3">30</text>
<text x="209.9" y="62.4">USB转串口</text>
<text x="295.5" y="63.8">A7</text>
<text x="295.5" y="60.3">A8</text>
<text x="301.2" y="65.6">DN1</text>
<text x="301.2" y="62.1">SBU1</text>
<text x="320.3" y="62.1">CC2</text>
<text x="320.4" y="65.6">DP2</text>
<text x="328.3" y="60.3">B5 R5</text>
<text x="328.3" y="63.8">B6</text>
<text x="75.2" y="67.3">11</text>
<text x="75.2" y="70.9">12</text>
<text x="80.7" y="69.1">IO26</text>
<text x="123.1" y="69.1">IO17</text>
<text x="132.5" y="70.9">27</text>
<text x="132.5" y="67.3">28</text>
<text x="295.5" y="70.9">A5</text>
<text x="295.5" y="67.3">A6</text>
<text x="301.2" y="69.1">DP1</text>
<text x="319.9" y="69.1">DN2</text>
<text x="328.3" y="67.3">B7</text>
<text x="328.3" y="70.9">B8</text>
<text x="75.2" y="74.4">13</text>
<text x="75.2" y="77.9">14</text>
<text x="80.7" y="72.6">IO27</text>
<text x="80.7" y="76.2">IO14</text>
<text x="123.1" y="72.6">IO16</text>
<text x="125.1" y="76.2">IO4</text>
<text x="132.5" y="77.9">25IO0</text>
<text x="132.5" y="74.4">26</text>
<text x="295.5" y="74.4">A4</text>
<text x="301.2" y="76.2">VBUS</text>
<text x="301.2" y="72.6">CC1</text>
<text x="317.9" y="76.2">VBUS</text>
<text x="318.1" y="72.6">SBU2</text>
<text x="328.3" y="74.4">B9</text>
<text x="80.7" y="79.7">IO12</text>
<text x="125.1" y="79.7">IO0</text>
<text x="94.9" y="89.5" transform="rotate(-90 94.9 89.5)">16</text>
<text x="96.7" y="84" transform="rotate(-90 96.7 84)">IO13</text>
<text x="98.4" y="89.5" transform="rotate(-90 98.4 89.5)">17</text>
<text x="100.2" y="84" transform="rotate(-90 100.2 84)">SD2</text>
<text x="102" y="89.5" transform="rotate(-90 102 89.5)">18</text>
<text x="103.7" y="84" transform="rotate(-90 103.7 84)">SD3</text>
<text x="105.5" y="89.5" transform="rotate(-90 105.5 89.5)">19</text>
<text x="107.2" y="84" transform="rotate(-90 107.2 84)">CMD</text>
<text x="109" y="89.5" transform="rotate(-90 109 89.5)">20</text>
<text x="110.8" y="84" transform="rotate(-90 110.8 84)">CLK</text>
<text x="112.5" y="89.5" transform="rotate(-90 112.5 89.5)">21</text>
<text x="114.3" y="84" transform="rotate(-90 114.3 84)">SDO</text>
<text x="116.1" y="89.5" transform="rotate(-90 116.1 89.5)">22</text>
<text x="117.8" y="84" transform="rotate(-90 117.8 84)">SDI</text>
<text x="119.6" y="89.5" transform="rotate(-90 119.6 89.5)">23</text>
<text x="121.4" y="84" transform="rotate(-90 121.4 84)">IO15</text>
<text x="123.1" y="89.5" transform="rotate(-90 123.1 89.5)">24</text>
<text x="124.9" y="84" transform="rotate(-90 124.9 84)">IO2</text>
<text x="213" y="85">2</text>
<text x="213" y="88.5">3</text>
<text x="216.5" y="86.7">VOUT(TAB)</text>
<text x="311.5" y="88.2" transform="rotate(-90 311.5 88.2)">EH</text>
<text x="318.6" y="88.2" transform="rotate(-90 318.6 88.2)">EH</text>
<text x="216.5" y="90.3">VIN</text>
<text x="310.1" y="94.7" transform="rotate(-90 310.1 94.7)">17</text>
<text x="317.1" y="94.7" transform="rotate(-90 317.1 94.7)">18</text>
<text x="105.9" y="137.9">EP</text>
<text x="111.3" y="136.1">29</text>
<text x="66.6" y="139.7">1</text>
<text x="66.6" y="143.2">2</text>
<text x="70.1" y="141.4">CP1</text>
<text x="111.3" y="143.2">27</text>
<text x="66.6" y="146.7">3</text>
<text x="70.1" y="145">CP2</text>
<text x="70.1" y="148.5">VCP</text>
<text x="103.4" y="148.5">EN1</text>
<text x="104.1" y="145">IN1</text>
<text x="111.3" y="146.7">26</text>
<text x="303" y="148.5">1</text>
<text x="333.6" y="148.5">14</text>
<text x="66.6" y="150.2">4</text>
<text x="66.6" y="153.8">5</text>
<text x="70.1" y="152">VM</text>
<text x="70.1" y="155.5">OUT1</text>
<text x="103.4" y="155.5">EN2</text>
<text x="104.1" y="152">IN2</text>
<text x="111.3" y="153.8">24</text>
<text x="111.3" y="150.2">25</text>
<text x="177.7" y="155.5">1</text>
<text x="208.3" y="155.5">8</text>
<text x="303" y="152">2</text>
<text x="303" y="155.5">3</text>
<text x="306.5" y="150.2">OUTA</text>
<text x="306.5" y="153.8">INA-</text>
<text x="322.8" y="150.2">OUTD</text>
<text x="324.5" y="153.8">IND-</text>
<text x="333.6" y="155.5">12</text>
<text x="333.6" y="152">13</text>
<text x="51.9" y="160.3">Vv</text>
<text x="51.9" y="156.8">Uv</text>
<text x="104.1" y="159.1">IN3</text>
<text x="111.3" y="160.8">22</text>
<text x="111.3" y="157.3">23</text>
<text x="177.7" y="159.1">2</text>
<text x="181.2" y="157.3">VDD5V</text>
<text x="181.2" y="160.8">VDD3V3</text>
<text x="200.7" y="160.8">SCL</text>
<text x="200.8" y="157.3">DIR</text>
<text x="208.3" y="159.1">7</text>
<text x="306.5" y="157.3">INA+</text>
<text x="323.3" y="157.3">IND+</text>
<text x="66.6" y="164.4">8</text>
<text x="66.6" y="167.9">9</text>
<text x="70.1" y="166.1">OUT2</text>
<text x="103.4" y="162.6">EN3</text>
<text x="105.2" y="166.1">NC</text>
<text x="111.3" y="164.4">21</text>
<text x="177.7" y="162.6">3</text>
<text x="177.7" y="166.1">4</text>
<text x="181.2" y="164.4">OUT</text>
<text x="181.2" y="167.9">GND</text>
<text x="200" y="167.9">PGO</text>
<text x="200.1" y="164.4">SDA</text>
<text x="208.3" y="166.1">5</text>
<text x="208.3" y="162.6">6</text>
<text x="303" y="162.6">5</text>
<text x="303" y="166.1">6</text>
<text x="306.5" y="164.4">INB+</text>
<text x="306.5" y="167.9">INB-</text>
<text x="323.5" y="164.4">INC+</text>
<text x="324.7" y="167.9">INC-</text>
<text x="333.6" y="166.1">9</text>
<text x="333.6" y="162.6">10</text>
<text x="51.9" y="170.9">Wv</text>
<text x="70.1" y="169.7">OUT3</text>
<text x="95.4" y="173.2">COMPO#</text>
<text x="111.3" y="171.4">19</text>
<text x="303" y="169.7">7</text>
<text x="306.5" y="171.4">OUTB</text>
<text x="323.1" y="171.4">OUTC</text>
<text x="333.6" y="169.7">8</text>
<text x="64.6" y="174.9">11</text>
<text x="64.6" y="178.5">12</text>
<text x="70.1" y="176.7">VM</text>
<text x="97.2" y="176.7">FAULT#</text>
<text x="111.3" y="178.5">17</text>
<text x="111.3" y="174.9">18</text>
<text x="64.6" y="182">13</text>
<text x="70.1" y="180.2">COMPP</text>
<text x="70.1" y="183.8">COMPN</text>
<text x="96.9" y="183.8">RESET#</text>
<text x="97.4" y="180.2">SLEEP#</text>
<text x="111.3" y="185.5">15</text>
<text x="111.3" y="182">16</text>
<text x="94.9" y="187.3">V3P3OUT</text>
<text x="52.9" y="230">电机接线</text>
<text x="84.7" y="231.7">IIC通讯</text>
<text x="52.9" y="252.9">电源输入</text>
<text x="77.6" y="265.3">串口/CAN通讯</text>
<text x="52.9" y="274.1">烧录串口</text>
</g>
<g font-size="3.2">
<text x="77.2" y="32.1">1</text>
<text x="80.7" y="33.8">GND</text>
<text x="123.7" y="33.8">GND</text>
<text x="132.5" y="32.1">38</text>
<text x="204.2" y="40.9">3</text>
<text x="40.2" y="43.4" transform="rotate(-90 40.2 43.4)">1</text>
<text x="207.7" y="42.7">GND</text>
<text x="293.5" y="46.2">A12</text>
<text x="301.2" y="47.9">GND</text>
<text x="319.5" y="47.9">GND</text>
<text x="328.3" y="46.2">B1</text>
<text x="40.2" y="55.6" transform="rotate(-90 40.2 55.6)">2</text>
<text x="137.3" y="77.9">2</text>
<text x="149.6" y="77.9">1</text>
<text x="213" y="81.5">1</text>
<text x="216.5" y="83.2">ADJ(GND)</text>
<text x="91.4" y="89.5" transform="rotate(-90 91.4 89.5)">15</text>
<text x="93.1" y="84" transform="rotate(-90 93.1 84)">GND</text>
<text x="295.5" y="85">A1</text>
<text x="301.2" y="86.7">GND</text>
<text x="319.5" y="86.7">GND</text>
<text x="328.3" y="85">B12</text>
<text x="102.5" y="141.4">GND</text>
<text x="111.3" y="139.7">28</text>
<text x="66.6" y="157.3">6</text>
<text x="66.6" y="160.8">7</text>
<text x="70.1" y="159.1">PGND1</text>
<text x="328.5" y="160.8">V-</text>
<text x="333.6" y="159.1">11</text>
<text x="70.1" y="162.6">PGND2</text>
<text x="111.3" y="167.9">20</text>
<text x="64.6" y="171.4">10</text>
<text x="70.1" y="173.2">PGND3</text>
<text x="102.5" y="169.7">GND</text>
<text x="64.6" y="185.5">14</text>
<text x="70.1" y="187.3">GND</text>
<text x="308.4" y="206.7">2</text>
<text x="320.7" y="206.7">1</text>
<text x="77.8" y="215.5">4</text>
<text x="40.3" y="218.7">3</text>
<text x="77.8" y="219">3</text>
<text x="40.3" y="225.7">1</text>
<text x="40.3" y="222.2">2</text>
<text x="77.8" y="225.4">1</text>
<text x="77.8" y="222.6">2</text>
<text x="40.3" y="241.6">3</text>
<text x="40.3" y="245.1">2</text>
<text x="40.3" y="248.7">1</text>
<text x="77.8" y="250.8">3</text>
<text x="77.8" y="247.3">4</text>
<text x="77.8" y="257.1">1</text>
<text x="77.8" y="254.3">2</text>
<text x="41.4" y="268.1">1</text>
<text x="41.4" y="264.5">2</text>
</g>
<g font-size="3.2" fill="#f00">
<text x="77.2" y="42.7">4</text>
<text x="80.7" y="44.4">SENSOR_VP</text>
<text x="219.6" y="46.2">VCC</text>
<text x="227.7" y="44.4">5</text>
<text x="303" y="159.1">4</text>
<text x="306.5" y="160.8">V+</text>
</g>
<g font-size="1.8" fill="#000080">
<text x="102" y="33.1">ESP32-S</text>
<text x="104.6" y="31.3">U1</text>
</g>
<g font-size="1.8" fill="#00f">
<text x="52.9" y="46.5">V电流&lt;</text>
<text x="52.9" y="43">W电流&lt;</text>
<text x="162.3" y="44.8">串口下载&lt;</text>
<text x="51.2" y="53.6">电源电压&lt;</text>
<text x="54.7" y="50.1">U电流&lt;</text>
<text x="153.5" y="50.1">自定义按钮&lt;</text>
<text x="162.3" y="48.3">串口下载&lt;</text>
<text x="51.2" y="57.1">asSCL&lt;</text>
<text x="153.5" y="57.1">外接串口/CAN&lt;</text>
<text x="49.4" y="64.2">电机pwm&lt;</text>
<text x="51.2" y="60.6">asSDA&lt;</text>
<text x="153.5" y="60.6">外接串口/CAN&lt;</text>
<text x="49.4" y="67.7">电机pwm&lt;</text>
<text x="49.4" y="71.2">电机pwm&lt;</text>
<text x="153.5" y="71.2">SCL_IIC&lt;</text>
<text x="153.5" y="67.7">SDA_IIC&lt;</text>
<text x="51.2" y="74.8">电机EN&lt;</text>
</g>
</svg>
